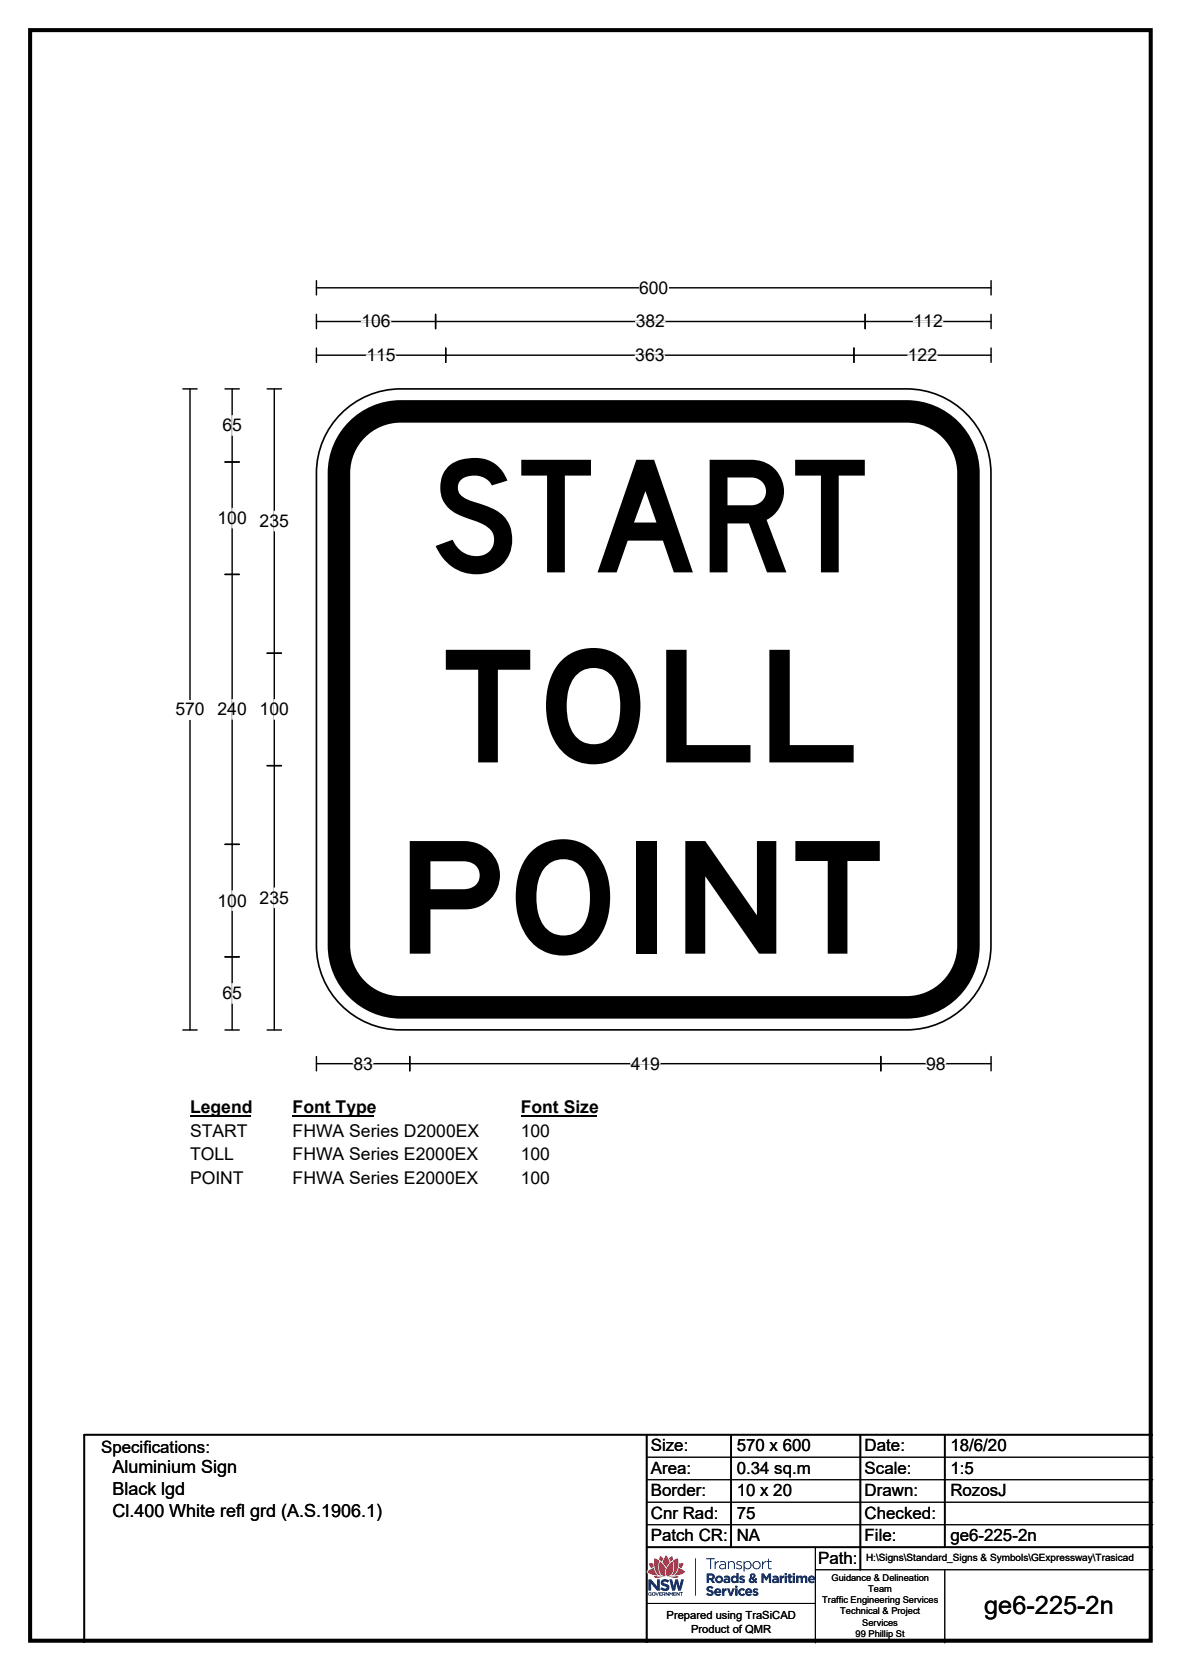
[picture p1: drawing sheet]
<svg xmlns="http://www.w3.org/2000/svg" width="210mm" height="297mm" viewBox="0 0 210 297" stroke-linecap="round" stroke-linejoin="round" font-family="sans-serif">
<path d="M5.4 5.4h199.2v286.3h-199.2z" fill="none" stroke="#000" stroke-width=".72"/>
<path d="M56.3 51.2h119.9M56.3 49.9v2.5M176.2 49.9v2.5" fill="none" stroke="#000" stroke-width=".25"/>
<path d="M113.6 49.4h5.2v3.5h-5.2z" fill="#fff"/>
<g fill="none" stroke="#000" stroke-width=".25">
<path d="M56.3 57.1h119.9M56.3 55.9v2.5M77.4 55.9v2.5M153.8 55.9v2.5M176.2 55.9v2.5M32.5 69.1h2.6M33.8 69.1v114M56.3 61.9v2.5M56.3 63.1h119.9M79.2 61.9v2.5M151.8 61.9v2.5M176.2 61.9v2.5"/>
<path d="M32.5 183.1h2.6M56.3 187.8v2.6M56.3 189.1h119.9M72.9 187.8v2.6M156.6 187.8v2.6M176.2 187.8v2.6"/>
</g>
<path d="M64.3 57.1h5.2M113 57.1h5.2M162.4 57.1h5.2M65.2 63.1h5.2M112.9 63.1h5.3M161.4 63.1h5.2M62.8 189.1h3.5M112.1 189.1h5.2M164.7 189.1h3.4" fill="none" stroke="#fff" stroke-width=".25"/>
<path d="M31.2 124.4h5.2v3.5h-5.2z" fill="#fff"/>
<path d="M40 69.1h2.5M41.3 69.1v114M47.5 69.1h2.5M48.8 69.1v114M40 82.1h2.5M40 102.1h2.5M47.5 116.1h2.5M47.5 136.1h2.5M40 150.1h2.5M40 170.1h2.5M40 183.1h2.5M47.5 183.1h2.5" fill="none" stroke="#000" stroke-width=".25"/>
<path d="M41.3 73.9v3.5M41.3 90.4v3.5M48.8 90.9v3.5M41.3 124.4v3.4M48.8 124.4v3.4M41.3 158.3v3.5M48.8 157.9v3.4M41.3 174.8v3.6" fill="none" stroke="#fff" stroke-width=".25"/>
<path d="M33.8 195.1h10.7v3.5h-10.7z" fill="#fff"/>
<path d="M33.8 198.4h10.7" fill="none" stroke="#000" stroke-width=".32"/>
<path d="M52 195.1h14.4v3.5h-14.4z" fill="#fff"/>
<path d="M52 198.4h14.4" fill="none" stroke="#000" stroke-width=".32"/>
<path d="M92.6 195.1h13.4v3.5h-13.4z" fill="#fff"/>
<path d="M92.6 198.4h13.4" fill="none" stroke="#000" stroke-width=".32"/>
<g fill="#fff">
<path d="M33.8 199.3h10.2v3.5h-10.2z"/>
<path d="M52 199.3h33.1v3.5h-33.1z"/>
<path d="M92.6 199.3h5.2v3.5h-5.2z"/>
<path d="M33.8 203.5h7.8v3.4h-7.8z"/>
<path d="M52 203.5h32.9v3.4h-32.9z"/>
<path d="M92.6 203.5h5.2v3.4h-5.2z"/>
<path d="M33.8 207.6h9.5v3.5h-9.5z"/>
<path d="M52 207.6h32.9v3.5h-32.9z"/>
<path d="M92.6 207.6h5.2v3.5h-5.2z"/>
</g>
<path d="M60.7 73.5a14.9 14.9 0 0 1 10.5-4.4h90a15 15 0 0 1 15 15v84a15 15 0 0 1-15 15h-90a15 15 0 0 1-14.9-15v-84a14.9 14.9 0 0 1 4.4-10.6z" fill-rule="evenodd" fill="#fff" stroke="#fff" stroke-width=".18"/>
<path d="M63.5 76.3a11 11 0 0 1 7.7-3.2h90a11 11 0 0 1 11 11v84a11 11 0 0 1-11 11h-90a11 11 0 0 1-10.9-11v-84a11 11 0 0 1 3.2-7.8z" fill="none" stroke="#000" stroke-width="4"/>
<path d="M60.7 73.5a14.9 14.9 0 0 1 10.5-4.4h90a15 15 0 0 1 15 15v84a15 15 0 0 1-15 15h-90a15 15 0 0 1-14.9-15v-84a14.9 14.9 0 0 1 4.4-10.6zM115 255v37M130 255v20M153 255v24M168 255v20M205 255h-190v37M115 275h90" fill="none" stroke="#000" stroke-width=".3"/>
<path d="M115 259h90M115 263h90M115 267h90M115 271h90M145 279h60M145 275v17M168 279v13M115 285h30" fill="none" stroke="#000" stroke-width=".18"/>
<g fill="#12387e">
<path d="M119 280.8l.5 1.9h.5l.3-1.2 .3 1.2h.5l.5-1.9h-.5l-.3 1.2-.3-1.2h-.4l-.3 1.2-.3-1.2zM115.3 280.8v1.9h.5v-1.2l1 1.2h.5v-1.9h-.5v1.2l-1-1.2z" fill-rule="evenodd"/>
<path d="M115.3 283.2l.2-.2 .3 .1-.4 .2 .1 .3 .2-.1-.1-.2h.2v.3a.33 .33 0 0 1-.4 0 .33 .33 0 0 1-.1-.4z" fill-rule="evenodd"/>
<path d="M116.1 283.2v.3h.3l-.1-.4zM115.9 283.4a.32 .32 0 0 1 .6 0 .32 .32 0 0 1-.6 0z" fill-rule="evenodd"/>
<path d="M116.5 283h.1l.2 .5 .2-.5h.1l-.2 .7z" fill-rule="evenodd"/>
<path d="M117.2 283h.5v.1h-.4v.2h.3v.1h-.3v.2l.4 .1h-.5z" fill-rule="evenodd"/>
<path d="M117.9 283.1v.3l.3-.1v-.1zM117.8 283l.4 .1 .1 .2-.2 .1 .2 .3-.3-.3h-.1v.3h-.1z" fill-rule="evenodd"/>
<path d="M118.4 283l.4 .5v-.5h.1v.7l-.4-.5v.5h-.1z" fill-rule="evenodd"/>
<path d="M119 283l.3 .3 .3-.3v.7h-.1v-.5l-.2 .3-.2-.3v.5h-.1z" fill-rule="evenodd"/>
<path d="M119.7 283h.5v.1h-.4v.2h.3v.1h-.3v.2l.4 .1h-.5z" fill-rule="evenodd"/>
<path d="M120.3 283l.4 .5v-.5h.1v.7l-.4-.5v.5h-.1z" fill-rule="evenodd"/>
<path d="M120.9 283h.5v.1h-.2v.6h-.1v-.6h-.2z" fill-rule="evenodd"/>
<path d="M117.7 280.9l.7-.2 .6 .3-.3 .3-.4-.2-.4 .1 .1 .3 .9 .4 .1 .4-.2 .3-.8 .2-.6-.3 .3-.3 .7 .2a.22 .22 0 0 0 .2-.3 .22 .22 0 0 0-.3-.1l-.7-.4-.1-.4z" fill-rule="evenodd"/>
<path d="M125.6 277h1.5v.2h-.7v1.7h-.1v-1.7h-.7z" fill-rule="evenodd"/>
<path d="M127.1 277.5h.1v.4l.3-.3 .3-.1v.2h-.2l-.3 .3-.1 .9h-.1z" fill-rule="evenodd"/>
<path d="M128.1 278.3v.1a.32 .32 0 0 0 .3 .4l.5-.2v-.4h-.4zM128 277.6l.7-.1 .2 .2 .2 .2v1h-.2v-.2l-.4 .3-.5-.2-.1-.4 .2-.2 .2-.1h.6v-.3l-.2-.1h-.6z" fill-rule="evenodd"/>
<path d="M129.4 277.5h.2v.3a.56 .56 0 0 1 .9-.1l.1 1.2h-.1v-1l-.3-.3-.6 .2v1.1h-.2z" fill-rule="evenodd"/>
<path d="M131 277.6l.4-.1 .5 .2-.1 .1-.4-.2-.3 .1v.3l.2 .1a.46 .46 0 0 1 .5 .2 .46 .46 0 0 1 0 .5l-.4 .2-.5-.3 .1-.1 .5 .2 .3-.2a.7 .7 0 0 0-.8-.5l-.1-.1z" fill-rule="evenodd"/>
<path d="M132.3 278.2a.6 .6 0 0 0 1.2 0 .6 .6 0 0 0-1.2 0zM132.2 277.5h.2v.3l.3-.3h.5l.2 .2 .2 .4-.1 .5-.3 .3h-.5l-.3-.3v.8h-.2z" fill-rule="evenodd"/>
<path d="M133.9 278.2a.6 .6 0 0 0 1.2 0 .6 .6 0 0 0-1.2 0zM133.8 278.2a.75 .75 0 0 1 1.5 0 .75 .75 0 0 1-1.5 0z" fill-rule="evenodd"/>
<path d="M135.5 277.5h.2v.4l.2-.3 .4-.1v.2h-.4l-.2 .3v.9h-.2z" fill-rule="evenodd"/>
<path d="M136.6 277.1h.1v.4h.5v.2h-.5v.9a.3 .3 0 0 0 .2 .2 .3 .3 0 0 0 .3 0 .22 .22 0 0 1-.2 .2 .22 .22 0 0 1-.2-.1l-.2-.3v-.9h-.2v-.2h.2z" fill-rule="evenodd"/>
<path d="M126 280.1v.4l.7-.1-.1-.3zM125.7 279.7h.9l.4 .3a.55 .55 0 0 1-.3 .8l.4 .6h-.4l-.4-.5h-.3v.5h-.3z" fill-rule="evenodd"/>
<path d="M127.5 280.8a.35 .35 0 0 0 .7 0 .35 .35 0 0 0-.7 0zM127.2 280.7a.68 .68 0 0 1 1.3 0 .68 .68 0 0 1-1.3 0z" fill-rule="evenodd"/>
<path d="M129 280.9l.1 .3h.2l.2-.2-.3-.2zM128.7 280.2l.7-.1 .3 .2 .1 1.1h-.3v-.1l-.6 .1-.2-.1-.1-.4 .1-.2 .3-.1 .5 .1-.2-.3-.5 .1z" fill-rule="evenodd"/>
<path d="M130.3 280.8a.35 .35 0 0 0 .7 0 .35 .35 0 0 0-.7 0zM130.1 280.3l.4-.2 .4 .2v-.7h.4v1.8h-.4v-.2l-.2 .2-.5-.1-.2-.4z" fill-rule="evenodd"/>
<path d="M131.6 280.2l.5-.1 .3 .1-.1 .3-.5-.1 .6 .5v.3l-.1 .1-.5 .1-.4-.2 .2-.2 .5 .1-.6-.4z" fill-rule="evenodd"/>
<path d="M133.6 280.2a.2 .2 0 0 0 .4 0 .2 .2 0 0 0-.4 0zM133.6 280.7v.4l.4-.1zM133.4 279.8l.6-.1 .3 .2v.4l-.3 .2 .2 .3 .1-.3 .3 .1-.2 .4 .2 .2-.2 .2-.2-.2-.7 .2-.3-.2-.1-.4 .4-.3-.2-.3z" fill-rule="evenodd"/>
<path d="M135.4 279.7h.4l.4 .7 .5-.7h.4v1.7h-.4v-1.1l-.5 .7-.4-.7v1.1h-.4z" fill-rule="evenodd"/>
<path d="M137.7 280.9v.3l.4-.2-.1-.2zM137.4 280.2l.6-.1 .3 .2 .2 1.1h-.4v-.1l-.5 .1-.3-.1v-.4l.1-.2h.7l-.2-.3-.4 .1z" fill-rule="evenodd"/>
<path d="M138.6 280.1h.4v.3l.4-.3v.4l-.4 .2v.7h-.4z" fill-rule="evenodd"/>
<path d="M139.5 280.1h.4v1.3h-.4zM139.5 279.6h.4v.4h-.4z" fill-rule="evenodd"/>
<path d="M140.2 279.8h.3v.3h.4v.3h-.4l.1 .7h.3v.2l-.2 .1h-.3l-.2-.2v-.8h-.2z" fill-rule="evenodd"/>
<path d="M141 280.1h.4v1.3h-.4zM141 279.6h.4v.4h-.4z" fill-rule="evenodd"/>
<path d="M141.6 280.1h.3v.2a.43 .43 0 0 1 .8 0l.4-.2 .4 .1v1.2h-.3v-.8l-.2-.2-.3 .2v.8h-.3v-.8l-.2-.2-.3 .2v.8h-.3z" fill-rule="evenodd"/>
<path d="M144.2 280.4l-.2 .2h.6l-.1-.2zM143.8 280.3l.6-.2 .5 .3v.5h-.9l.2 .2 .5-.1 .2 .2-.4 .2a.62 .62 0 0 1-.8-.3v-.5z" fill-rule="evenodd"/>
<path d="M125.8 282.1l.6-.1 .4 .2-.2 .2-.5-.1a.18 .18 0 0 0-.1 .2 .18 .18 0 0 0 .3 .1l.5 .3 .1 .3-.3 .4-.5 .1-.5-.3 .2-.3 .6 .3 .1-.3-.8-.3-.1-.5z" fill-rule="evenodd"/>
<path d="M127.5 282.7l-.2 .2h.6l-.1-.2zM127.1 282.6l.5-.3 .4 .1 .2 .3v.4l-.8 .1 .2 .2 .4-.1 .1 .2-.4 .2-.5-.2-.2-.4z" fill-rule="evenodd"/>
<path d="M128.4 282.4h.4v.2l.4-.3v.4l-.3 .1-.1 .2v.7h-.4z" fill-rule="evenodd"/>
<path d="M129.3 282.4h.4l.2 .8 .3-.8h.4l-.5 1.3h-.3z" fill-rule="evenodd"/>
<path d="M130.7 282.4h.4v1.3h-.4zM130.7 281.9h.4v.3h-.4z" fill-rule="evenodd"/>
<path d="M131.4 282.6l.5-.3 .5 .3-.2 .2-.4-.1-.2 .4a.35 .35 0 0 0 .3 .3 .35 .35 0 0 0 .3-.2l.3 .2-.2 .2-.4 .1-.3-.1-.3-.5z" fill-rule="evenodd"/>
<path d="M133 282.7l-.2 .2h.6l-.1-.2zM132.6 282.6l.5-.3 .4 .1 .2 .3v.4l-.9 .1 .3 .2 .4-.1 .1 .2-.4 .2-.4-.1-.3-.4z" fill-rule="evenodd"/>
<path d="M134 282.5l.3-.2 .5 .2-.1 .2h-.5l.6 .4-.1 .5-.5 .1-.4-.2 .1-.2 .4 .1 .2-.1-.6-.4z" fill-rule="evenodd"/>
<path d="M123.6 277l.1 .1-.1 6.6z" fill-rule="evenodd"/>
</g>
<path d="M115.3 277.9l.9-.1 .1-.9h.2l.6 .3 .2-.6h.3a.37 .37 0 0 0 .5 .2 .37 .37 0 0 0 .2-.4 .5 .5 0 0 1 .6 .5l.6-.4 .3 .7 .5-.3a.32 .32 0 0 1 .4 .1 .32 .32 0 0 1 0 .4v.4h.7a.62 .62 0 0 1-.1 1h-.1l.4 .2a.35 .35 0 0 1 .3 .5l-.5 .4-.8 .2 .1 .3-.4 .2-1.2-.2-2.6 .2-.3-.2 .1-.3-.8-.2-.5-.4v-.3l.7-.4-.3-.4z" fill-rule="evenodd" fill="#fefefe"/>
<g fill="#e3163d">
<path d="M119.6 277.5l.9-.5 .1 1.3-.4 1.3-.5 .4-.4 .1 .3-.3 .2-.6v-1.2z" fill-rule="evenodd"/>
<path d="M119.1 278l.5-.4 .1 1.4-.3 .8-.5 .3a.37 .37 0 0 1-.5-.2v-.9z" fill-rule="evenodd"/>
<path d="M118.9 277l.5-.3a.41 .41 0 0 1 .3 .4 .41 .41 0 0 1-.3 .4l-.2 .1z" fill-rule="evenodd"/>
<path d="M120.7 277.9l.8 .1-.2 .4-.2 .3h-.1a.33 .33 0 0 1-.3-.2 .33 .33 0 0 1 0-.3z" fill-rule="evenodd"/>
<path d="M120.6 278.7l.9 .4a.28 .28 0 0 1 .3 .4 .28 .28 0 0 1-.3 .2l-.8 .3-.9 .1 .6-.6z" fill-rule="evenodd"/>
<path d="M118.6 280.3l1.8-.1a.17 .17 0 0 1 .2 .2 .17 .17 0 0 1-.3 .1z" fill-rule="evenodd"/>
<path d="M116.4 277.1h.4l.5 .4-.2 .5v1l.1 .6 .4 .5-.7-.3-.3-.5-.3-.9z" fill-rule="evenodd"/>
<path d="M117.3 277.6l.8 .7a.81 .81 0 0 1 .1 1.1l.2 .7-.2 .1-.6-.2-.3-.5-.1-.8z" fill-rule="evenodd"/>
<path d="M118.4 276.5l.2 .1 .3 .6a.61 .61 0 0 1-.2 1.1l-.3 .4-.3-.6a.67 .67 0 0 1-.1-1z" fill-rule="evenodd"/>
<path d="M117.3 276.6h.2a.49 .49 0 0 1 .4 .5 .49 .49 0 0 1-.3 .5v-.1a.61 .61 0 0 1-.3-.9z" fill-rule="evenodd"/>
<path d="M115.4 277.9h.5a.4 .4 0 0 1 .3 .5 .4 .4 0 0 1-.5 .3z" fill-rule="evenodd"/>
<path d="M115.1 279.3l1.1-.6 .4 .9 .5 .5-1.6-.4a.35 .35 0 0 1-.4-.4z" fill-rule="evenodd"/>
<path d="M116.3 280.2l2 .1-1 .1a.74 .74 0 0 1-1-.2z" fill-rule="evenodd"/>
</g>
<path d="M115 255v37M130 255v20M153 255v24M168 255v20M205 255h-190v37M115 275h90" fill="none" stroke="#000" stroke-width=".3"/>
<path d="M115 259h90M115 263h90M115 267h90M115 271h90M145 279h60M145 275v17M168 279v13M115 285h30" fill="none" stroke="#000" stroke-width=".18"/>
<g fill="#12387e">
<path d="M119 280.8l.5 1.9h.5l.3-1.2 .3 1.2h.5l.5-1.9h-.5l-.3 1.2-.3-1.2h-.4l-.3 1.2-.3-1.2zM115.3 280.8v1.9h.5v-1.2l1 1.2h.5v-1.9h-.5v1.2l-1-1.2z" fill-rule="evenodd"/>
<path d="M115.3 283.2l.2-.2 .3 .1-.4 .2 .1 .3 .2-.1-.1-.2h.2v.3a.33 .33 0 0 1-.4 0 .33 .33 0 0 1-.1-.4z" fill-rule="evenodd"/>
<path d="M116.1 283.2v.3h.3l-.1-.4zM115.9 283.4a.32 .32 0 0 1 .6 0 .32 .32 0 0 1-.6 0z" fill-rule="evenodd"/>
<path d="M116.5 283h.1l.2 .5 .2-.5h.1l-.2 .7z" fill-rule="evenodd"/>
<path d="M117.2 283h.5v.1h-.4v.2h.3v.1h-.3v.2l.4 .1h-.5z" fill-rule="evenodd"/>
<path d="M117.9 283.1v.3l.3-.1v-.1zM117.8 283l.4 .1 .1 .2-.2 .1 .2 .3-.3-.3h-.1v.3h-.1z" fill-rule="evenodd"/>
<path d="M118.4 283l.4 .5v-.5h.1v.7l-.4-.5v.5h-.1z" fill-rule="evenodd"/>
<path d="M119 283l.3 .3 .3-.3v.7h-.1v-.5l-.2 .3-.2-.3v.5h-.1z" fill-rule="evenodd"/>
<path d="M119.7 283h.5v.1h-.4v.2h.3v.1h-.3v.2l.4 .1h-.5z" fill-rule="evenodd"/>
<path d="M120.3 283l.4 .5v-.5h.1v.7l-.4-.5v.5h-.1z" fill-rule="evenodd"/>
<path d="M120.9 283h.5v.1h-.2v.6h-.1v-.6h-.2z" fill-rule="evenodd"/>
<path d="M117.7 280.9l.7-.2 .6 .3-.3 .3-.4-.2-.4 .1 .1 .3 .9 .4 .1 .4-.2 .3-.8 .2-.6-.3 .3-.3 .7 .2a.22 .22 0 0 0 .2-.3 .22 .22 0 0 0-.3-.1l-.7-.4-.1-.4z" fill-rule="evenodd"/>
<path d="M125.6 277h1.5v.2h-.7v1.7h-.1v-1.7h-.7z" fill-rule="evenodd"/>
<path d="M127.1 277.5h.1v.4l.3-.3 .3-.1v.2h-.2l-.3 .3-.1 .9h-.1z" fill-rule="evenodd"/>
<path d="M128.1 278.3v.1a.32 .32 0 0 0 .3 .4l.5-.2v-.4h-.4zM128 277.6l.7-.1 .2 .2 .2 .2v1h-.2v-.2l-.4 .3-.5-.2-.1-.4 .2-.2 .2-.1h.6v-.3l-.2-.1h-.6z" fill-rule="evenodd"/>
<path d="M129.4 277.5h.2v.3a.56 .56 0 0 1 .9-.1l.1 1.2h-.1v-1l-.3-.3-.6 .2v1.1h-.2z" fill-rule="evenodd"/>
<path d="M131 277.6l.4-.1 .5 .2-.1 .1-.4-.2-.3 .1v.3l.2 .1a.46 .46 0 0 1 .5 .2 .46 .46 0 0 1 0 .5l-.4 .2-.5-.3 .1-.1 .5 .2 .3-.2a.7 .7 0 0 0-.8-.5l-.1-.1z" fill-rule="evenodd"/>
<path d="M132.3 278.2a.6 .6 0 0 0 1.2 0 .6 .6 0 0 0-1.2 0zM132.2 277.5h.2v.3l.3-.3h.5l.2 .2 .2 .4-.1 .5-.3 .3h-.5l-.3-.3v.8h-.2z" fill-rule="evenodd"/>
<path d="M133.9 278.2a.6 .6 0 0 0 1.2 0 .6 .6 0 0 0-1.2 0zM133.8 278.2a.75 .75 0 0 1 1.5 0 .75 .75 0 0 1-1.5 0z" fill-rule="evenodd"/>
<path d="M135.5 277.5h.2v.4l.2-.3 .4-.1v.2h-.4l-.2 .3v.9h-.2z" fill-rule="evenodd"/>
<path d="M136.6 277.1h.1v.4h.5v.2h-.5v.9a.3 .3 0 0 0 .2 .2 .3 .3 0 0 0 .3 0 .22 .22 0 0 1-.2 .2 .22 .22 0 0 1-.2-.1l-.2-.3v-.9h-.2v-.2h.2z" fill-rule="evenodd"/>
<path d="M126 280.1v.4l.7-.1-.1-.3zM125.7 279.7h.9l.4 .3a.55 .55 0 0 1-.3 .8l.4 .6h-.4l-.4-.5h-.3v.5h-.3z" fill-rule="evenodd"/>
<path d="M127.5 280.8a.35 .35 0 0 0 .7 0 .35 .35 0 0 0-.7 0zM127.2 280.7a.68 .68 0 0 1 1.3 0 .68 .68 0 0 1-1.3 0z" fill-rule="evenodd"/>
<path d="M129 280.9l.1 .3h.2l.2-.2-.3-.2zM128.7 280.2l.7-.1 .3 .2 .1 1.1h-.3v-.1l-.6 .1-.2-.1-.1-.4 .1-.2 .3-.1 .5 .1-.2-.3-.5 .1z" fill-rule="evenodd"/>
<path d="M130.3 280.8a.35 .35 0 0 0 .7 0 .35 .35 0 0 0-.7 0zM130.1 280.3l.4-.2 .4 .2v-.7h.4v1.8h-.4v-.2l-.2 .2-.5-.1-.2-.4z" fill-rule="evenodd"/>
<path d="M131.6 280.2l.5-.1 .3 .1-.1 .3-.5-.1 .6 .5v.3l-.1 .1-.5 .1-.4-.2 .2-.2 .5 .1-.6-.4z" fill-rule="evenodd"/>
<path d="M133.6 280.2a.2 .2 0 0 0 .4 0 .2 .2 0 0 0-.4 0zM133.6 280.7v.4l.4-.1zM133.4 279.8l.6-.1 .3 .2v.4l-.3 .2 .2 .3 .1-.3 .3 .1-.2 .4 .2 .2-.2 .2-.2-.2-.7 .2-.3-.2-.1-.4 .4-.3-.2-.3z" fill-rule="evenodd"/>
<path d="M135.4 279.7h.4l.4 .7 .5-.7h.4v1.7h-.4v-1.1l-.5 .7-.4-.7v1.1h-.4z" fill-rule="evenodd"/>
<path d="M137.7 280.9v.3l.4-.2-.1-.2zM137.4 280.2l.6-.1 .3 .2 .2 1.1h-.4v-.1l-.5 .1-.3-.1v-.4l.1-.2h.7l-.2-.3-.4 .1z" fill-rule="evenodd"/>
<path d="M138.6 280.1h.4v.3l.4-.3v.4l-.4 .2v.7h-.4z" fill-rule="evenodd"/>
<path d="M139.5 280.1h.4v1.3h-.4zM139.5 279.6h.4v.4h-.4z" fill-rule="evenodd"/>
<path d="M140.2 279.8h.3v.3h.4v.3h-.4l.1 .7h.3v.2l-.2 .1h-.3l-.2-.2v-.8h-.2z" fill-rule="evenodd"/>
<path d="M141 280.1h.4v1.3h-.4zM141 279.6h.4v.4h-.4z" fill-rule="evenodd"/>
<path d="M141.6 280.1h.3v.2a.43 .43 0 0 1 .8 0l.4-.2 .4 .1v1.2h-.3v-.8l-.2-.2-.3 .2v.8h-.3v-.8l-.2-.2-.3 .2v.8h-.3z" fill-rule="evenodd"/>
<path d="M144.2 280.4l-.2 .2h.6l-.1-.2zM143.8 280.3l.6-.2 .5 .3v.5h-.9l.2 .2 .5-.1 .2 .2-.4 .2a.62 .62 0 0 1-.8-.3v-.5z" fill-rule="evenodd"/>
<path d="M125.8 282.1l.6-.1 .4 .2-.2 .2-.5-.1a.18 .18 0 0 0-.1 .2 .18 .18 0 0 0 .3 .1l.5 .3 .1 .3-.3 .4-.5 .1-.5-.3 .2-.3 .6 .3 .1-.3-.8-.3-.1-.5z" fill-rule="evenodd"/>
<path d="M127.5 282.7l-.2 .2h.6l-.1-.2zM127.1 282.6l.5-.3 .4 .1 .2 .3v.4l-.8 .1 .2 .2 .4-.1 .1 .2-.4 .2-.5-.2-.2-.4z" fill-rule="evenodd"/>
<path d="M128.4 282.4h.4v.2l.4-.3v.4l-.3 .1-.1 .2v.7h-.4z" fill-rule="evenodd"/>
<path d="M129.3 282.4h.4l.2 .8 .3-.8h.4l-.5 1.3h-.3z" fill-rule="evenodd"/>
<path d="M130.7 282.4h.4v1.3h-.4zM130.7 281.9h.4v.3h-.4z" fill-rule="evenodd"/>
<path d="M131.4 282.6l.5-.3 .5 .3-.2 .2-.4-.1-.2 .4a.35 .35 0 0 0 .3 .3 .35 .35 0 0 0 .3-.2l.3 .2-.2 .2-.4 .1-.3-.1-.3-.5z" fill-rule="evenodd"/>
<path d="M133 282.7l-.2 .2h.6l-.1-.2zM132.6 282.6l.5-.3 .4 .1 .2 .3v.4l-.9 .1 .3 .2 .4-.1 .1 .2-.4 .2-.4-.1-.3-.4z" fill-rule="evenodd"/>
<path d="M134 282.5l.3-.2 .5 .2-.1 .2h-.5l.6 .4-.1 .5-.5 .1-.4-.2 .1-.2 .4 .1 .2-.1-.6-.4z" fill-rule="evenodd"/>
<path d="M123.6 277l.1 .1-.1 6.6z" fill-rule="evenodd"/>
</g>
<path d="M115.3 277.9l.9-.1 .1-.9h.2l.6 .3 .2-.6h.3a.37 .37 0 0 0 .5 .2 .37 .37 0 0 0 .2-.4 .5 .5 0 0 1 .6 .5l.6-.4 .3 .7 .5-.3a.32 .32 0 0 1 .4 .1 .32 .32 0 0 1 0 .4v.4h.7a.62 .62 0 0 1-.1 1h-.1l.4 .2a.35 .35 0 0 1 .3 .5l-.5 .4-.8 .2 .1 .3-.4 .2-1.2-.2-2.6 .2-.3-.2 .1-.3-.8-.2-.5-.4v-.3l.7-.4-.3-.4z" fill-rule="evenodd" fill="#fefefe"/>
<g fill="#e3163d">
<path d="M119.6 277.5l.9-.5 .1 1.3-.4 1.3-.5 .4-.4 .1 .3-.3 .2-.6v-1.2z" fill-rule="evenodd"/>
<path d="M119.1 278l.5-.4 .1 1.4-.3 .8-.5 .3a.37 .37 0 0 1-.5-.2v-.9z" fill-rule="evenodd"/>
<path d="M118.9 277l.5-.3a.41 .41 0 0 1 .3 .4 .41 .41 0 0 1-.3 .4l-.2 .1z" fill-rule="evenodd"/>
<path d="M120.7 277.9l.8 .1-.2 .4-.2 .3h-.1a.33 .33 0 0 1-.3-.2 .33 .33 0 0 1 0-.3z" fill-rule="evenodd"/>
<path d="M120.6 278.7l.9 .4a.28 .28 0 0 1 .3 .4 .28 .28 0 0 1-.3 .2l-.8 .3-.9 .1 .6-.6z" fill-rule="evenodd"/>
<path d="M118.6 280.3l1.8-.1a.17 .17 0 0 1 .2 .2 .17 .17 0 0 1-.3 .1z" fill-rule="evenodd"/>
<path d="M116.4 277.1h.4l.5 .4-.2 .5v1l.1 .6 .4 .5-.7-.3-.3-.5-.3-.9z" fill-rule="evenodd"/>
<path d="M117.3 277.6l.8 .7a.81 .81 0 0 1 .1 1.1l.2 .7-.2 .1-.6-.2-.3-.5-.1-.8z" fill-rule="evenodd"/>
<path d="M118.4 276.5l.2 .1 .3 .6a.61 .61 0 0 1-.2 1.1l-.3 .4-.3-.6a.67 .67 0 0 1-.1-1z" fill-rule="evenodd"/>
<path d="M117.3 276.6h.2a.49 .49 0 0 1 .4 .5 .49 .49 0 0 1-.3 .5v-.1a.61 .61 0 0 1-.3-.9z" fill-rule="evenodd"/>
<path d="M115.4 277.9h.5a.4 .4 0 0 1 .3 .5 .4 .4 0 0 1-.5 .3z" fill-rule="evenodd"/>
<path d="M115.1 279.3l1.1-.6 .4 .9 .5 .5-1.6-.4a.35 .35 0 0 1-.4-.4z" fill-rule="evenodd"/>
<path d="M116.3 280.2l2 .1-1 .1a.74 .74 0 0 1-1-.2z" fill-rule="evenodd"/>
</g>
<g font-size="27.8">
<text x="76.5" y="101.7">START</text>
<text x="78.5" y="135.5">TOLL</text>
<text x="70.3" y="169.5">POINT</text>
</g>
<text font-size="4.5" x="175" y="286.9">ge6-225-2n</text>
<g font-size="3.2">
<text x="20" y="261.9">Aluminium Sign</text>
<text x="20" y="265.7">Black lgd</text>
<text x="20" y="269.6">Cl.400 White refl grd (A.S.1906.1)</text>
</g>
<g font-size="3.1">
<text x="113.6" y="52.2">600</text>
<text x="64.3" y="58.2">106</text>
<text x="113" y="58.2">382</text>
<text x="162.4" y="58.2">112</text>
<text x="65.2" y="64.2">115</text>
<text x="112.9" y="64.2">363</text>
<text x="161.4" y="64.2">122</text>
<text x="39.5" y="76.7">65</text>
<text x="38.7" y="93.2">100</text>
<text x="46.2" y="93.7">235</text>
<text x="31.2" y="127.2">570</text>
<text x="38.7" y="127.1">240</text>
<text x="46.2" y="127.2">100</text>
<text x="38.7" y="161.1">100</text>
<text x="46.2" y="160.7">235</text>
<text x="39.5" y="177.6">65</text>
<text x="62.8" y="190.1">83</text>
<text x="112.1" y="190.1">419</text>
<text x="164.7" y="190.1">98</text>
<text x="33.8" y="197.9">Legend</text>
<text x="52" y="197.9">Font Type</text>
<text x="92.6" y="197.9">Font Size</text>
<text x="33.8" y="202.1">START</text>
<text x="52" y="202.1">FHWA Series D2000EX</text>
<text x="92.6" y="202.1">100</text>
<text x="33.8" y="206.2">TOLL</text>
<text x="52" y="206.2">FHWA Series E2000EX</text>
<text x="92.6" y="206.2">100</text>
<text x="33.8" y="210.4">POINT</text>
<text x="52" y="210.4">FHWA Series E2000EX</text>
<text x="92.6" y="210.4">100</text>
</g>
<g font-size="3">
<text x="115.7" y="258">Size:</text>
<text x="131" y="258">570 x 600</text>
<text x="153.7" y="258">Date:</text>
<text x="169" y="258">18/6/20</text>
<text x="18" y="258.2">Specifications:</text>
<text x="115.7" y="262">Area:</text>
<text x="131" y="262">0.34 sq.m</text>
<text x="153.7" y="262">Scale:</text>
<text x="169" y="262">1:5</text>
<text x="115.7" y="266">Border:</text>
<text x="115.7" y="270">Cnr Rad:</text>
<text x="131" y="266">10 x 20</text>
<text x="131" y="270">75</text>
<text x="153.7" y="266">Drawn:</text>
<text x="153.7" y="270">Checked:</text>
<text x="169" y="266">RozosJ</text>
<text x="115.7" y="274">Patch CR:</text>
<text x="131" y="274">NA</text>
<text x="153.7" y="274">File:</text>
<text x="169" y="274">ge6-225-2n</text>
<text x="145.5" y="278">Path:</text>
</g>
<g font-size="2">
<text x="118.5" y="287.8">Prepared using TraSiCAD</text>
<text x="122.9" y="290.2">Product of QMR</text>
</g>
<text font-size="1.8" x="154" y="277.5">H:\Signs\Standard_Signs &amp; Symbols\GExpressway\Trasicad</text>
<g font-size="1.7">
<text x="147.8" y="281">Guidance &amp; Delineation</text>
<text x="146.2" y="285">Traffic Engineering Services</text>
<text x="149.4" y="287">Technical &amp; Project</text>
<text x="154.4" y="283">Team</text>
<text x="152.1" y="291">99 Phillip St</text>
<text x="153.3" y="289">Services</text>
</g>
</svg>
